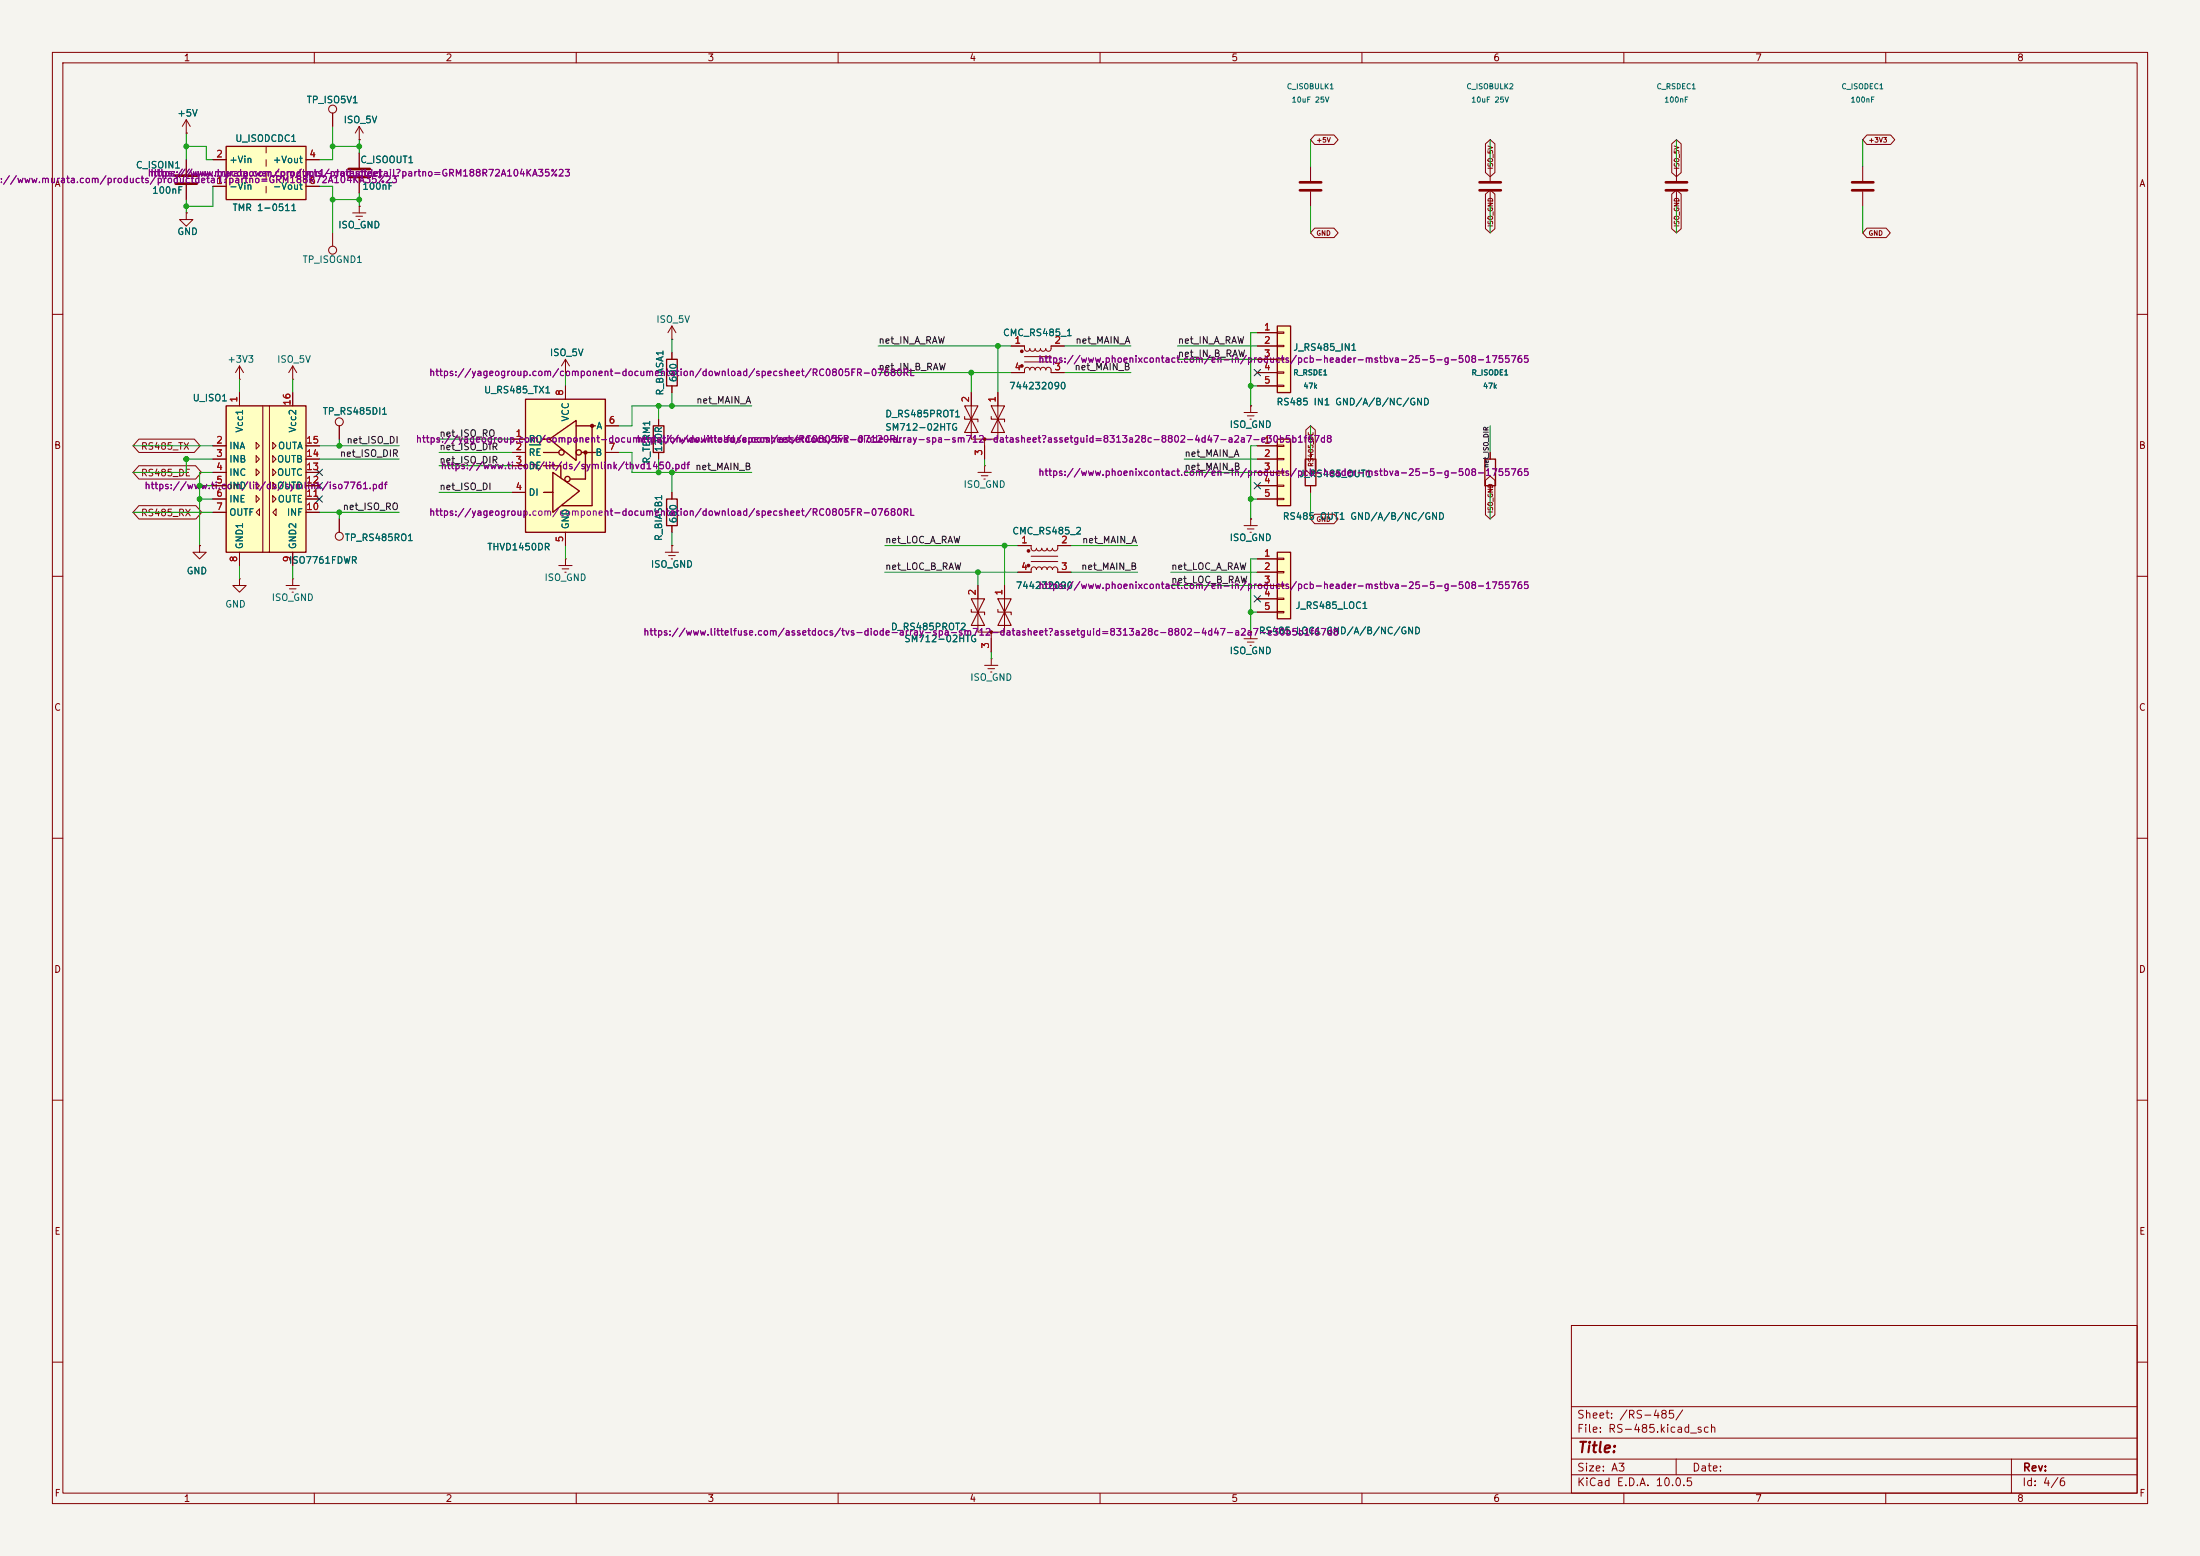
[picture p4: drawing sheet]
<svg xmlns="http://www.w3.org/2000/svg" width="420mm" height="297mm" viewBox="0 0 420 297" stroke-linecap="round" stroke-linejoin="round" font-family="sans-serif">
<path d="M0 0h420v297h-420z" fill="#f5f4ef" stroke="#f5f4ef" stroke-width=".19"/>
<g fill="none" stroke="#840000" stroke-width=".19">
<path d="M10 10h400v277h-400zM12 12h396v273h-396zM60 10v2M110 10v2M160 10v2M210 10v2M260 10v2M310 10v2M360 10v2M10 60h2M408 60h2M10 110h2"/>
<path d="M408 110h2M10 160h2M408 160h2M10 210h2M408 210h2M300 253h108v32h-108zM10 260h2M300 278.5h108M300 274.5h108M300 268.5h108M320 278.5v3M384 278.5v6.5"/>
<path d="M408 260h2M60 285v2M110 285v2M160 285v2M210 285v2M260 285v2M300 281.5h108M310 285v2M360 285v2"/>
</g>
<path d="M43.2 27.9h15.2v10.2h-15.2z" fill="#ffffc2"/>
<path d="M43.2 27.9h15.2v10.2h-15.2z" fill="none" stroke="#840000" stroke-width=".25"/>
<g fill="none" stroke="#840000" stroke-width=".19">
<path d="M40.6 35.6h2.6M40.6 30.5h2.6M50.8 27.9v1.3M50.8 30.5v1.3M50.8 33v1.3M50.8 35.6v1.2M58.4 35.6h2.6M58.4 30.5h2.6M64.8 81.3v2.5"/>
<circle cx="64.8" cy="80.5" r=".76"/>
</g>
<path d="M43.2 77.5h15.2v27.9h-15.2z" fill="#ffffc2"/>
<path d="M43.2 77.5h15.2v27.9h-15.2z" fill="none" stroke="#840000" stroke-width=".25"/>
<g fill="none" stroke="#840000" stroke-width=".19">
<path d="M63.5 21.6v2.5M68.6 39.4h.1M68.6 39.4v1.2M284.5 31.8v2.7M284.5 36.6v2.8M320 31.8v2.7M320 36.6v2.8M67.3 40.6h2.5M67.9 41.3h1.3M68.5 41.9h.2M45.7 74.9v2.6M50.2 77.5v27.9"/>
<path d="M51.4 77.5v27.9M55.9 74.9v2.6M128.3 64.8h.1M128.3 62.2l-.8 1.3M128.3 62.2l.7 1.3M128.3 62.2v2.6M193 66h2.6v.8l.5 .3 .3-.2 .2-.4 .1 .4 .3 .1 .4-.1 .2-.4 .1 .4 .3 .1 .4-.1 .2-.4 .1 .3 .3 .2h.4l.2-.5 .2 .4 .4 .1 .4-.2 .1-.8h2.5M193 71.1h2.6v-.7l.5-.3 .3 .2 .2 .3 .1-.3 .4-.2 .4 .2 .1 .3 .1-.3 .3-.2 .4 .1 .2 .4 .2-.4 .5-.1 .3 .2v.3l.2-.4 .4-.1 .4 .3 .1 .7h2.5M195.6 68.1h5.1M195.6 69.1h5.1M40.6 85.1h2.6M40.6 87.6h2.6"/>
<path d="M40.6 90.2h2.6M40.6 92.7h2.6M40.6 95.3h2.6M40.6 97.8h2.6M48.9 84.5l.6 .6-.6 .6zM48.9 87l.6 .6-.6 .7zM48.9 89.5l.6 .7-.6 .6zM48.9 92.1l.6 .6-.6 .6zM48.9 94.6l.6 .7-.6 .6zM48.9 97.8l.6-.6v1.2zM52.1 84.5l.6 .6-.6 .6zM52.1 87l.6 .6-.6 .7z"/>
<path d="M52.1 89.5l.6 .7-.6 .6zM52.1 92.1l.6 .6-.6 .6zM52.1 94.6l.6 .7-.6 .6zM52.1 97.8l.6-.6v1.2zM58.4 85.1h2.6M58.4 87.6h2.6M58.4 90.2h2.6M58.4 92.7h2.6M58.4 95.3h2.6M58.4 97.8h2.6M64.8 99.1v2.5M186.7 90.2h2.5"/>
<path d="M187.3 90.8h1.3M187.8 91.4h.3M188 88.9h.1M188 88.9v1.3M238.8 99.1h.1M238.8 99.1v1.2M38.1 104.1v1.3h1.3l-1.3 1.3-1.3-1.3h1.3M38.1 104.1h.1M45.7 110.5v1.3h1.3l-1.3 1.2-1.3-1.2h1.3M45.7 110.5h.1M45.7 105.4v2.6M54.6 111.8h2.5"/>
<path d="M55.2 112.4h1.3M55.8 113h.2M55.9 110.5h.1M55.9 105.4v2.6M55.9 110.5v1.3M194.3 104.1h2.5l.1 .8 .5 .3 .3-.2 .2-.4 .1 .4 .3 .1 .4-.1 .2-.4 .1 .4 .3 .1 .4-.1 .2-.4 .1 .3 .3 .2h.4l.2-.5 .2 .4 .4 .1 .4-.2v-.8h2.6M194.3 109.2h2.5l.1-.7 .5-.3 .3 .2 .2 .3 .1-.3 .3-.2 .4 .2 .2 .3 .1-.3 .3-.2 .4 .1 .2 .4 .2-.4 .4-.1 .3 .2 .1 .3 .2-.4 .4-.1 .4 .3v.7h2.6M196.8 106.2h5.1M196.8 107.2h5.1M237.5 100.3h2.5M238.1 101h1.3M238.6 101.6h.3"/>
<circle cx="63.5" cy="20.8" r=".76"/>
<circle cx="64.8" cy="102.4" r=".76"/>
</g>
<g fill="#840000" stroke="#840000" stroke-width=".19">
<circle cx="195.1" cy="67.1" r=".25"/>
<circle cx="195.1" cy="69.8" r=".25"/>
<circle cx="196.3" cy="105.2" r=".25"/>
<circle cx="196.3" cy="107.9" r=".25"/>
</g>
<path d="M282.4 34.8h4.1M282.4 36.3h4.1M318 34.8h4.1M318 36.3h4.1" fill="none" stroke="#840000" stroke-width=".51"/>
<path d="M243.8 62.2h2.6v12.7h-2.6z" fill="#ffffc2"/>
<path d="M243.8 62.2h2.6v12.7h-2.6z" fill="none" stroke="#840000" stroke-width=".25"/>
<path d="M240 63.5h3.8M240 66h3.8M240 68.6h3.8M240 71.1h3.8M240 73.7h3.8M243.8 63.4h1.3v.2h-1.3zM243.8 65.9h1.3v.3h-1.3zM243.8 68.5h1.3v.2h-1.3zM243.8 71h1.3v.2h-1.3zM243.8 73.5h1.3v.3h-1.3z" fill="none" stroke="#840000" stroke-width=".19"/>
<path d="M243.8 83.8h2.6v12.7h-2.6z" fill="#ffffc2"/>
<path d="M243.8 83.8h2.6v12.7h-2.6z" fill="none" stroke="#840000" stroke-width=".25"/>
<g fill="none" stroke="#840000" stroke-width=".19">
<path d="M35.6 25.4h.1M35.6 22.9l-.8 1.2M35.6 22.9l.7 1.2M35.6 22.9v2.5M68.6 26.7h.1M68.6 24.1v2.6M68.6 29.2v2.8M68.6 34v2.8M68.6 24.1l-.8 1.3M68.6 24.1l.7 1.3M250.2 31.8v2.7M250.2 36.6v2.8"/>
<path d="M355.6 31.8v2.7M355.6 36.6v2.8M185.4 74.9v8.9h2.6M190.5 74.9v8.9h-2.5M237.5 78.7h2.5M238.1 79.4h1.3M238.8 77.5h.1M238.8 77.5v1.2M188 83.8v3.8M238.6 80h.3M240 85.1h3.8M240 87.6h3.8"/>
<path d="M240 90.2h3.8M240 92.7h3.8M240 95.3h3.8M243.8 85h1.3v.2h-1.3zM243.8 87.5h1.3v.3h-1.3zM243.8 90h1.3v.3h-1.3zM243.8 92.6h1.3v.2h-1.3zM243.8 95.1h1.3v.3h-1.3zM186.7 111.8v8.9h2.5M191.8 111.8v8.9h-2.6M188 127h2.5M188.6 127.6h1.3"/>
<path d="M189.1 128.3h.3M189.2 125.7h.1M189.2 120.7v3.8M189.2 125.7v1.3M237.5 121.9h2.5M238.1 122.6h1.3M238.6 123.2h.3M238.8 120.7h.1M238.8 120.7v1.2"/>
</g>
<path d="M184.1 77.5l2.6 5.1h-2.6l2.6-5.1zM184.1 79.5v.5h2.6v.5M189.2 79.5v.5h2.6v.5M189.2 77.5l2.6 5.1h-2.6l2.6-5.1zM185.4 114.3l2.6 5.1h-2.6l2.6-5.1zM185.4 116.3v.5h2.6v.5M190.5 116.3v.5h2.5v.5M190.5 114.3l2.5 5.1h-2.5l2.5-5.1z" fill="none" stroke="#840000" stroke-width=".2"/>
<g fill="#840000" stroke="#840000" stroke-width=".19">
<circle cx="188" cy="83.8" r=".25"/>
<circle cx="189.2" cy="120.6" r=".25"/>
</g>
<path d="M66.5 32.3h4.1M66.5 33.8h4.1M248.2 34.8h4M248.2 36.3h4M353.6 34.8h4M353.6 36.3h4" fill="none" stroke="#840000" stroke-width=".51"/>
<path d="M243.8 105.4h2.6v12.7h-2.6z" fill="#ffffc2"/>
<path d="M127.3 95.3h2v5h-2zM249.2 87.6h2v5.1h-2zM283.5 87.6h2v5.1h-2zM243.8 105.4h2.6v12.7h-2.6z" fill="none" stroke="#840000" stroke-width=".25"/>
<g fill="none" stroke="#840000" stroke-width=".19">
<path d="M128.3 94v1.3M250.2 86.4v1.2M250.2 92.7v1.3M284.5 86.4v1.2M284.5 92.7v1.3M106.7 108h2.5M107.3 108.6h1.3M107.8 109.2h.3M107.9 106.7h.1M107.9 106.7v1.3M127 105.4h2.5M127.6 106h1.3"/>
<path d="M128.1 106.7h.3M128.3 104.1h.1M128.3 100.3v1.3M128.3 104.1v1.3M240 106.7h3.8M240 109.2h3.8M240 111.8h3.8M240 114.3h3.8M240 116.8h3.8M243.8 106.6h1.3v.2h-1.3zM243.8 109.1h1.3v.2h-1.3zM243.8 111.6h1.3v.3h-1.3z"/>
<path d="M243.8 114.2h1.3v.2h-1.3zM243.8 116.7h1.3v.3h-1.3z"/>
</g>
<path d="M100.3 76.2h15.3v25.4h-15.3z" fill="#ffffc2"/>
<g fill="none" stroke="#840000" stroke-width=".25">
<path d="M100.3 76.2h15.3v25.4h-15.3zM127.3 68.6h2v5.1h-2zM103.8 88.9h3.3v2.3M103.8 86.4h2.9M103.8 94h1.6M103.9 83.8h-.1h1M104.9 83.8l5.1-3.5v7.6zM105.5 90.2l5.1 3.5-5.1 4.1zM110 81.3h3.7M111 86.4h2.7M111.8 86.4v5h-3M113 81.3v15.2h-5.7"/>
<path d="M124.7 81.3h2v5.1h-2z"/>
<circle cx="107.2" cy="86.4" r=".51"/>
<circle cx="108.3" cy="91.4" r=".51"/>
<circle cx="110.5" cy="86.4" r=".51"/>
</g>
<g fill="#840000" stroke="#840000" stroke-width=".25">
<circle cx="111.8" cy="86.4" r=".28"/>
<circle cx="113" cy="81.3" r=".28"/>
</g>
<g fill="none" stroke="#840000" stroke-width=".19">
<path d="M35.6 25.4h.1M35.6 30.5v2.8M35.6 35.3v2.8M40.6 35.6h2.6M40.6 30.5h2.6M58.4 35.6h2.6M58.4 30.5h2.6M63.5 21.6v2.5M68.6 39.4h.1M68.6 26.7h.1M68.6 29.2v2.8M68.6 34v2.8"/>
<path d="M251 25.8h3.7l.8 .9-.8 .9h-3.7l-.8-.9zM283.6 27.5l.9-.8 .9 .8v5.4l-.9 .8-.9-.8zM283.6 37.1l.9-.8 .9 .8v6.6l-.9 .8-.9-.8zM319.1 37.1l.9-.8 .9 .8v6.6l-.9 .8-.9-.8zM319.1 27.5l.9-.8 .9 .8v5.4l-.9 .8-.9-.8zM356.4 25.8h4.5l.8 .9-.8 .9h-4.5l-.8-.9zM35.6 40.6v1.3h1.2l-1.2 1.3-1.3-1.3h1.3M35.6 40.6h.1M63.5 44.5v2.5M251 43.5h3.7l.8 1-.8 .9h-3.7l-.8-.9zM356.4 43.5h3.7l.8 1-.8 .9h-3.7l-.8-.9zM45.7 72.4h.1"/>
<path d="M45.7 69.9l-.7 1.2M45.7 69.9l.8 1.2M45.7 69.9v2.5M45.7 74.9v2.6M55.9 72.4h.1M55.9 69.9l-.8 1.2M55.9 69.9l.7 1.2M55.9 69.9v2.5M55.9 74.9v2.6M107.9 71.1h.1M107.9 68.6v2.5M107.9 73.7v2.5"/>
<path d="M107.9 68.6l-.7 1.3M107.9 68.6l.8 1.3M128.3 67.3v1.3M128.3 73.7v1.2M185.4 74.9v2.6M190.5 74.9v2.6M193 66h2.6M193 71.1h2.6M200.7 66h2.5M200.7 71.1h2.5M238.8 77.5h.1M240 66h3.8"/>
<path d="M240 71.1h3.8M240 63.5h3.8M240 68.6h3.8M240 73.7h3.8M26.5 96.5h10.9l1.1 1.3-1.1 1.3h-10.9l-1.1-1.3zM26.5 88.9h10.8l1.2 1.3-1.2 1.2h-10.8l-1.1-1.2zM26.5 83.8h10.6l1.1 1.3-1.1 1.3h-10.6l-1.1-1.3zM40.6 85.1h2.6M40.6 87.6h2.6M40.6 90.2h2.6M40.6 92.7h2.6M40.6 95.3h2.6"/>
<path d="M40.6 97.8h2.6M58.4 85.1h2.6M58.4 87.6h2.6M58.4 90.2h2.6M58.4 92.7h2.6M58.4 95.3h2.6M58.4 97.8h2.6M64.8 81.3v2.5M64.8 99.1v2.5M97.8 83.8h2.5M97.8 86.4h2.5M97.8 88.9h2.5"/>
<path d="M97.8 94h2.5M115.6 86.4h2.5M115.6 81.3h2.5M125.7 80v1.3M125.7 86.4v1.2M128.3 94v1.3M188 85.1v2.5M238.8 99.1h.1M240 85.1h3.8M240 87.6h3.8M240 90.2h3.8M240 92.7h3.8"/>
<path d="M240 95.3h3.8M249.3 82.1l.9-.8 .9 .8v7.6l-.9 .8-.9-.8zM250.2 86.4v1.2M250.2 92.7v1.3M251 98.2h3.7l.8 .9-.8 .9h-3.7l-.8-.9zM283.6 91.7l.9-.8 .9 .8v6.6l-.9 .8-.9-.8zM284.5 86.4v1.2M284.5 92.7v1.3M38.1 104.1h.1M45.7 105.4v2.6M55.9 105.4v2.6M107.9 101.6v2.5"/>
<path d="M128.3 104.1h.1M128.3 100.3v1.3M186.7 111.8v2.5M191.8 111.8v2.5M194.3 104.1h2.5M194.3 109.2h2.5M201.9 104.1h2.6M201.9 109.2h2.6M240 109.2h3.8M240 106.7h3.8M240 111.8h3.8M240 114.3h3.8"/>
<path d="M240 116.8h3.8M189.2 121.9v2.6M238.8 120.7h.1"/>
<circle cx="63.5" cy="47.8" r=".76"/>
</g>
<path d="M101.1 84.9h2.1" fill="none" stroke="#006464" stroke-width=".19"/>
<path d="M33.5 33.5h4.1M33.5 35.1h4.1" fill="none" stroke="#840000" stroke-width=".51"/>
<g fill="none" stroke="#009600" stroke-width=".19">
<path d="M35.6 25.4v5.1M35.6 38.1v2.5M35.6 27.9h3.8v2.6h1.2M40.6 35.6v3.8h-5M61 35.6h2.5v8.9M63.5 24.1v6.4h-2.5M63.5 38.1h5.1M63.5 27.9h5.1M68.6 26.7v2.5M68.6 36.8v2.6M250.2 26.7v5.1M250.2 39.4v5.1"/>
<path d="M284.5 26.7v5.1M284.5 39.4v5.1M320 26.7v5.1M320 39.4v5.1M355.6 26.7v5.1M355.6 39.4v5.1M45.7 72.4v2.5M55.9 72.4v2.5M107.9 71.1v2.6M125.7 77.5v2.5M128.3 64.8v2.5M128.3 74.9v2.6"/>
<path d="M143.5 77.5h-22.9v3.8h-2.5M167.6 66h25.4M167.6 71.1h25.4M185.4 71.1v3.8M190.5 66v8.9M203.2 66h12.7M203.2 71.1h12.7M224.8 68.6h15.2M224.8 66h15.2M238.8 73.7h1.2M240 63.5h-1.2v14M25.4 85.1h15.2"/>
<path d="M25.4 97.8h15.2M38.1 92.7h2.5M38.1 95.3h2.5M40.6 87.6h-5v2.6h-10.2M40.6 90.2h-2.5v13.9M61 87.6h15.2M61 85.1h15.2M61 97.8h15.2M64.8 83.8v1.3M64.8 97.8v1.3M83.8 86.4h14M83.8 83.8h14"/>
<path d="M83.8 88.9h14M83.8 94h14M118.1 86.4h2.5v3.8h22.9M125.7 87.6v2.6M128.3 90.2v3.8M188 87.6v1.3M226.1 87.6h13.9M226.1 90.2h13.9M238.8 95.3h1.2M240 85.1h-1.2v14M250.2 81.3v5.1M250.2 94v5.1"/>
<path d="M284.5 81.3v5.1M284.5 94v5.1M45.7 108v2.5M55.9 108v2.5M107.9 104.1v2.6M128.3 101.6v2.5M168.9 109.2h25.4M168.9 104.1h25.4M186.7 109.2v2.6M191.8 104.1v7.7M204.5 109.2h12.7M204.5 104.1h12.7"/>
<path d="M223.5 109.2h16.5M223.5 111.8h16.5M238.8 116.8h1.2M240 106.7h-1.2v14M189.2 124.5v1.2"/>
</g>
<path d="M239.4 70.5l1.2 1.2M240.6 70.5l-1.2 1.2M60.4 94.6l1.2 1.3M60.4 92.1l1.2 1.2M60.4 89.6l1.2 1.2M61.6 94.6l-1.2 1.3M61.6 92.1l-1.2 1.2M61.6 89.6l-1.2 1.2M239.4 92.1l1.2 1.2M240.6 92.1l-1.2 1.2M239.4 113.7l1.2 1.2M240.6 113.7l-1.2 1.2" fill="none" stroke="#000084" stroke-width=".19"/>
<g fill="#009600" stroke="#009600" stroke-width=".19">
<circle cx="190.5" cy="66" r=".46"/>
<circle cx="125.7" cy="77.5" r=".46"/>
<circle cx="185.4" cy="71.1" r=".46"/>
<circle cx="63.5" cy="27.9" r=".46"/>
<circle cx="68.6" cy="38.1" r=".46"/>
<circle cx="68.6" cy="27.9" r=".46"/>
<circle cx="35.6" cy="27.9" r=".46"/>
<circle cx="238.8" cy="95.3" r=".46"/>
<circle cx="238.8" cy="73.7" r=".46"/>
<circle cx="186.7" cy="109.2" r=".46"/>
<circle cx="238.8" cy="116.8" r=".46"/>
<circle cx="191.8" cy="104.1" r=".46"/>
<circle cx="38.1" cy="92.7" r=".46"/>
<circle cx="64.8" cy="97.8" r=".46"/>
<circle cx="38.1" cy="95.3" r=".46"/>
<circle cx="128.3" cy="90.2" r=".46"/>
<circle cx="128.3" cy="77.5" r=".46"/>
<circle cx="125.7" cy="90.2" r=".46"/>
<circle cx="35.6" cy="39.4" r=".46"/>
<circle cx="63.5" cy="38.1" r=".46"/>
<circle cx="35.6" cy="87.6" r=".46"/>
<circle cx="64.8" cy="85.1" r=".46"/>
</g>
<text font-size="2" fill="#840000" x="301" y="277.8">Title:</text>
<g font-size="1.5" fill="#840000">
<text x="300.9" y="273.8">File: RS-485.kicad_sch</text>
<text x="300.9" y="271.1">Sheet: /RS-485/</text>
<text x="300.9" y="281.2">Size: A3</text>
<text x="322.9" y="281.2">Date:</text>
<text x="386" y="281.2">Rev:</text>
<text x="300.9" y="284">KiCad E.D.A. 10.0.5</text>
<text x="385.9" y="284">Id: 4/6</text>
</g>
<g font-size="1.3" fill="#840000">
<text x="35" y="12">1</text>
<text x="85" y="12">2</text>
<text x="135" y="12">3</text>
<text x="185" y="12">4</text>
<text x="235" y="12">5</text>
<text x="285" y="12">6</text>
<text x="335" y="12">7</text>
<text x="385" y="12">8</text>
<text x="10.3" y="36">A</text>
<text x="408.3" y="36">A</text>
<text x="10.2" y="86">B</text>
<text x="26.8" y="86.1">RS485_TX</text>
<text x="408.2" y="86">B</text>
<text x="26.8" y="91.2">RS485_DE</text>
<text x="26.8" y="98.8">RS485_RX</text>
<text x="10.2" y="136">C</text>
<text x="408.2" y="136">C</text>
<text x="10.2" y="186">D</text>
<text x="408.2" y="186">D</text>
<text x="10.3" y="236">E</text>
<text x="408.3" y="236">E</text>
<text x="10.3" y="286">F</text>
<text x="35" y="287">1</text>
<text x="85" y="287">2</text>
<text x="135" y="287">3</text>
<text x="185" y="287">4</text>
<text x="235" y="287">5</text>
<text x="285" y="287">6</text>
<text x="335" y="287">7</text>
<text x="385" y="287">8</text>
<text x="408.3" y="286">F</text>
</g>
<g font-size="1.3" fill="#006464">
<text x="33.8" y="22.6">+5V</text>
<text x="58.4" y="20">TP_ISO5V1</text>
<text x="65.5" y="23.8">ISO_5V</text>
<text x="44.8" y="27.4">U_ISODCDC1</text>
<text x="25.8" y="32.5">C_ISOIN1</text>
<text x="43.7" y="31.4">+Vin</text>
<text x="52" y="31.4">+Vout</text>
<text x="68.7" y="31.4">C_ISOOUT1</text>
<text x="28.9" y="37.3">100nF</text>
<text x="43.7" y="36.5">-Vin</text>
<text x="44.3" y="40.6">TMR 1-0511</text>
<text x="52" y="36.5">-Vout</text>
<text x="69.1" y="36.5">100nF</text>
<text x="33.8" y="45.2">GND</text>
<text x="64.5" y="43.9">ISO_GND</text>
<text x="57.7" y="50.5">TP_ISOGND1</text>
<text x="125.2" y="61.9">ISO_5V</text>
<text x="191.4" y="64.5">CMC_RS485_1</text>
<text x="43.3" y="69.5">+3V3</text>
<text x="52.8" y="69.5">ISO_5V</text>
<text x="104.9" y="68.3">ISO_5V</text>
<text x="246.8" y="67.3">J_RS485_IN1</text>
<text x="36.7" y="76.9">U_ISO1</text>
<text x="92.3" y="75.4">U_RS485_TX1</text>
<text x="126.9" y="75.6" transform="rotate(-90 126.9 75.6)">R_BIASA1</text>
<text x="129.5" y="73.1" transform="rotate(-90 129.5 73.1)">680</text>
<text x="192.6" y="74.6">744232090</text>
<text x="243.6" y="77.7">RS485 IN1 GND/A/B/NC/GND</text>
<text x="46.7" y="82.7" transform="rotate(-90 46.7 82.7)">Vcc1</text>
<text x="56.8" y="82.7" transform="rotate(-90 56.8 82.7)">Vcc2</text>
<text x="61.5" y="79.4">TP_RS485DI1</text>
<text x="108.9" y="80.6" transform="rotate(-90 108.9 80.6)">VCC</text>
<text x="113.7" y="82.2">A</text>
<text x="168.9" y="80">D_RS485PROT1</text>
<text x="168.9" y="82.5">SM712-02HTG</text>
<text x="234.6" y="82">ISO_GND</text>
<text x="43.7" y="86.1">INA</text>
<text x="43.7" y="88.6">INB</text>
<text x="52.8" y="88.6">OUTB</text>
<text x="53" y="86.1">OUTA</text>
<text x="100.8" y="84.8">RO</text>
<text x="100.8" y="87.3">RE</text>
<text x="100.8" y="89.9">DE</text>
<text x="113.6" y="87.3">B</text>
<text x="124.4" y="88.6" transform="rotate(-90 124.4 88.6)">R_TERM1</text>
<text x="126.7" y="86.4" transform="rotate(-90 126.7 86.4)">120R</text>
<text x="43.7" y="91.1">INC</text>
<text x="43.7" y="93.7">IND</text>
<text x="52.8" y="93.7">OUTD</text>
<text x="52.8" y="91.1">OUTC</text>
<text x="100.8" y="94.9">DI</text>
<text x="183.8" y="93.4">ISO_GND</text>
<text x="248" y="91.4">J_RS485_OUT1</text>
<text x="43.7" y="96.2">INE</text>
<text x="43.7" y="98.8">OUTF</text>
<text x="52.9" y="96.2">OUTE</text>
<text x="54.7" y="98.8">INF</text>
<text x="108.9" y="101.1" transform="rotate(-90 108.9 101.1)">GND</text>
<text x="129.5" y="100" transform="rotate(-90 129.5 100)">680</text>
<text x="244.8" y="99.5">RS485 OUT1 GND/A/B/NC/GND</text>
<text x="46.7" y="104.9" transform="rotate(-90 46.7 104.9)">GND1</text>
<text x="55.1" y="107.9">ISO7761FDWR</text>
<text x="56.8" y="104.9" transform="rotate(-90 56.8 104.9)">GND2</text>
<text x="65.7" y="103.6">TP_RS485RO1</text>
<text x="92.9" y="105.4">THVD1450DR</text>
<text x="126.7" y="103.4" transform="rotate(-90 126.7 103.4)">R_BIASB1</text>
<text x="193.1" y="102.3">CMC_RS485_2</text>
<text x="234.6" y="103.6">ISO_GND</text>
<text x="35.5" y="109.9">GND</text>
<text x="103.8" y="111.2">ISO_GND</text>
<text x="124.2" y="108.7">ISO_GND</text>
<text x="193.8" y="112.7">744232090</text>
<text x="42.9" y="116.3">GND</text>
<text x="51.8" y="115">ISO_GND</text>
<text x="247.2" y="116.5">J_RS485_LOC1</text>
<text x="170" y="120.6">D_RS485PROT2</text>
<text x="172.5" y="122.9">SM712-02HTG</text>
<text x="234.6" y="125.2">ISO_GND</text>
<text x="240.2" y="121.4">RS485 LOC1 GND/A/B/NC/GND</text>
<text x="185.1" y="130.2">ISO_GND</text>
</g>
<g font-size="1.3" fill="#840084">
<text x="-.2" y="35.3">://www.murata.com/products/productdetail?partno=GRM188R72A104KA35%23</text>
<text x="28.1" y="34">https://www.murata.com/products/productdetail?partno=GRM188R72A104KA35%23</text>
<text x="28.6" y="34">https://www.tracopower.com/tmr1-datasheet</text>
<text x="198.1" y="69.5">https://www.phoenixcontact.com/en-in/products/pcb-header-mstbva-25-5-g-508-1755765</text>
<text x="81.8" y="72.1">https://yageogroup.com/component-documentation/download/specsheet/RC0805FR-07680RL</text>
<text x="79.3" y="84.8">https://yageogroup.com/component-documentation/download/specsheet/RC0805FR-07120RL</text>
<text x="84" y="89.9">https://www.ti.com/lit/ds/symlink/thvd1450.pdf net_MAIN_B</text>
<text x="84" y="89.9">https://www.ti.com/lit/ds/symlink/thvd1450.pdf</text>
<text x="121.4" y="84.8">https://www.littelfuse.com/assetdocs/tvs-diode-array-spa-sm712-datasheet?assetguid=8313a28c-8802-4d47-a2a7-e30b5b1f67d8</text>
<text x="27.5" y="93.7">https://www.ti.com/lit/ds/symlink/iso7761.pdf</text>
<text x="198.1" y="91.1">https://www.phoenixcontact.com/en-in/products/pcb-header-mstbva-25-5-g-508-1755765</text>
<text x="81.8" y="98.8">https://yageogroup.com/component-documentation/download/specsheet/RC0805FR-07680RL</text>
<text x="198.1" y="112.7">https://www.phoenixcontact.com/en-in/products/pcb-header-mstbva-25-5-g-508-1755765</text>
<text x="122.7" y="121.6">https://www.littelfuse.com/assetdocs/tvs-diode-array-spa-sm712-datasheet?assetguid=8313a28c-8802-4d47-a2a7-e30b5b1f67d8</text>
</g>
<g font-size="1.3" fill="#a90000">
<text x="41.2" y="35.4">1</text>
<text x="41.2" y="30.3">2</text>
<text x="59" y="30.3">4</text>
<text x="59" y="35.4">6</text>
<text x="193.6" y="65.9">1</text>
<text x="201.2" y="65.9">2</text>
<text x="241.2" y="63.4">1</text>
<text x="241.2" y="65.9">2</text>
<text x="193.6" y="71">4</text>
<text x="201.2" y="71">3</text>
<text x="241.2" y="68.4">3</text>
<text x="241.2" y="71">4</text>
<text x="45.6" y="76.9" transform="rotate(-90 45.6 76.9)">1</text>
<text x="55.7" y="77.5" transform="rotate(-90 55.7 77.5)">16</text>
<text x="107.8" y="75.7" transform="rotate(-90 107.8 75.7)">8</text>
<text x="185.3" y="76.9" transform="rotate(-90 185.3 76.9)">2</text>
<text x="190.4" y="76.9" transform="rotate(-90 190.4 76.9)">1</text>
<text x="241.2" y="73.5">5</text>
<text x="98.3" y="83.7">1</text>
<text x="116.1" y="81.1">6</text>
<text x="41.2" y="85">2</text>
<text x="41.2" y="87.5">3</text>
<text x="58.4" y="87.5">14</text>
<text x="58.4" y="85">15</text>
<text x="98.3" y="86.2">2</text>
<text x="98.3" y="88.8">3</text>
<text x="116.1" y="86.2">7</text>
<text x="187.8" y="87.1" transform="rotate(-90 187.8 87.1)">3</text>
<text x="241.2" y="85">1</text>
<text x="241.2" y="87.5">2</text>
<text x="41.2" y="90">4</text>
<text x="41.2" y="92.6">5</text>
<text x="41.2" y="95.1">6</text>
<text x="58.4" y="95.1">11</text>
<text x="58.4" y="92.6">12</text>
<text x="58.4" y="90">13</text>
<text x="98.3" y="93.8">4</text>
<text x="241.2" y="90">3</text>
<text x="241.2" y="92.6">4</text>
<text x="241.2" y="95.1">5</text>
<text x="41.2" y="97.7">7</text>
<text x="58.4" y="97.7">10</text>
<text x="45.6" y="107.4" transform="rotate(-90 45.6 107.4)">8</text>
<text x="55.7" y="107.4" transform="rotate(-90 55.7 107.4)">9</text>
<text x="107.8" y="103.6" transform="rotate(-90 107.8 103.6)">5</text>
<text x="194.8" y="104">1</text>
<text x="202.5" y="104">2</text>
<text x="241.2" y="106.5">1</text>
<text x="186.6" y="113.8" transform="rotate(-90 186.6 113.8)">2</text>
<text x="191.6" y="113.8" transform="rotate(-90 191.6 113.8)">1</text>
<text x="194.8" y="109.1">4</text>
<text x="202.5" y="109.1">3</text>
<text x="241.2" y="109.1">2</text>
<text x="241.2" y="111.6">3</text>
<text x="241.2" y="114.2">4</text>
<text x="241.2" y="116.7">5</text>
<text x="189.1" y="123.9" transform="rotate(-90 189.1 123.9)">3</text>
</g>
<g font-size="1.3" fill="#0f0f0f">
<text x="167.6" y="65.9">net_IN_A_RAW</text>
<text x="205.2" y="65.9">net_MAIN_A</text>
<text x="224.8" y="65.9">net_IN_A_RAW</text>
<text x="167.6" y="71">net_IN_B_RAW</text>
<text x="205" y="71">net_MAIN_B</text>
<text x="224.8" y="68.5">net_IN_B_RAW</text>
<text x="132.8" y="77.3">net_MAIN_A</text>
<text x="83.8" y="83.7">net_ISO_RO</text>
<text x="64.8" y="87.5">net_ISO_DIR</text>
<text x="66.1" y="85">net_ISO_DI</text>
<text x="83.8" y="88.8">net_ISO_DIR</text>
<text x="83.8" y="86.2">net_ISO_DIR</text>
<text x="226" y="87.5">net_MAIN_A</text>
<text x="83.8" y="93.9">net_ISO_DI</text>
<text x="226" y="90">net_MAIN_B</text>
<text x="65.3" y="97.7">net_ISO_RO</text>
<text x="168.9" y="104">net_LOC_A_RAW</text>
<text x="206.5" y="104">net_MAIN_A</text>
<text x="168.9" y="109.1">net_LOC_B_RAW</text>
<text x="206.3" y="109.1">net_MAIN_B</text>
<text x="223.5" y="111.6">net_LOC_B_RAW</text>
<text x="223.5" y="109.1">net_LOC_A_RAW</text>
</g>
<g font-size="1" fill="#006464">
<text x="245.6" y="17.3">C_ISOBULK1</text>
<text x="279.9" y="17.3">C_ISOBULK2</text>
<text x="316.2" y="17.3">C_RSDEC1</text>
<text x="351.5" y="17.3">C_ISODEC1</text>
<text x="246.5" y="19.8">10uF 25V</text>
<text x="280.8" y="19.8">10uF 25V</text>
<text x="317.6" y="19.8">100nF</text>
<text x="353.2" y="19.8">100nF</text>
<text x="246.8" y="71.9">R_RSDE1</text>
<text x="280.8" y="71.9">R_ISODE1</text>
<text x="248.7" y="74.4">47k</text>
<text x="283" y="74.4">47k</text>
</g>
<g font-size=".9" fill="#840000">
<text x="251.2" y="27.4">+5V</text>
<text x="356.6" y="27.4">+3V3</text>
<text x="285.2" y="32.4" transform="rotate(-90 285.2 32.4)">ISO_5V</text>
<text x="320.8" y="32.4" transform="rotate(-90 320.8 32.4)">ISO_5V</text>
<text x="251.2" y="45.2">GND</text>
<text x="285.2" y="43.4" transform="rotate(-90 285.2 43.4)">ISO_GND</text>
<text x="320.8" y="43.4" transform="rotate(-90 320.8 43.4)">ISO_GND</text>
<text x="356.6" y="45.2">GND</text>
<text x="250.9" y="89.2" transform="rotate(-90 250.9 89.2)">RS485_DE</text>
<text x="251.2" y="99.8">GND</text>
<text x="285.2" y="98" transform="rotate(-90 285.2 98)">ISO_GND</text>
</g>
<text font-size=".9" fill="#0f0f0f" x="284.4" y="89.4" transform="rotate(-90 284.4 89.4)">net_ISO_DIR</text>
</svg>
